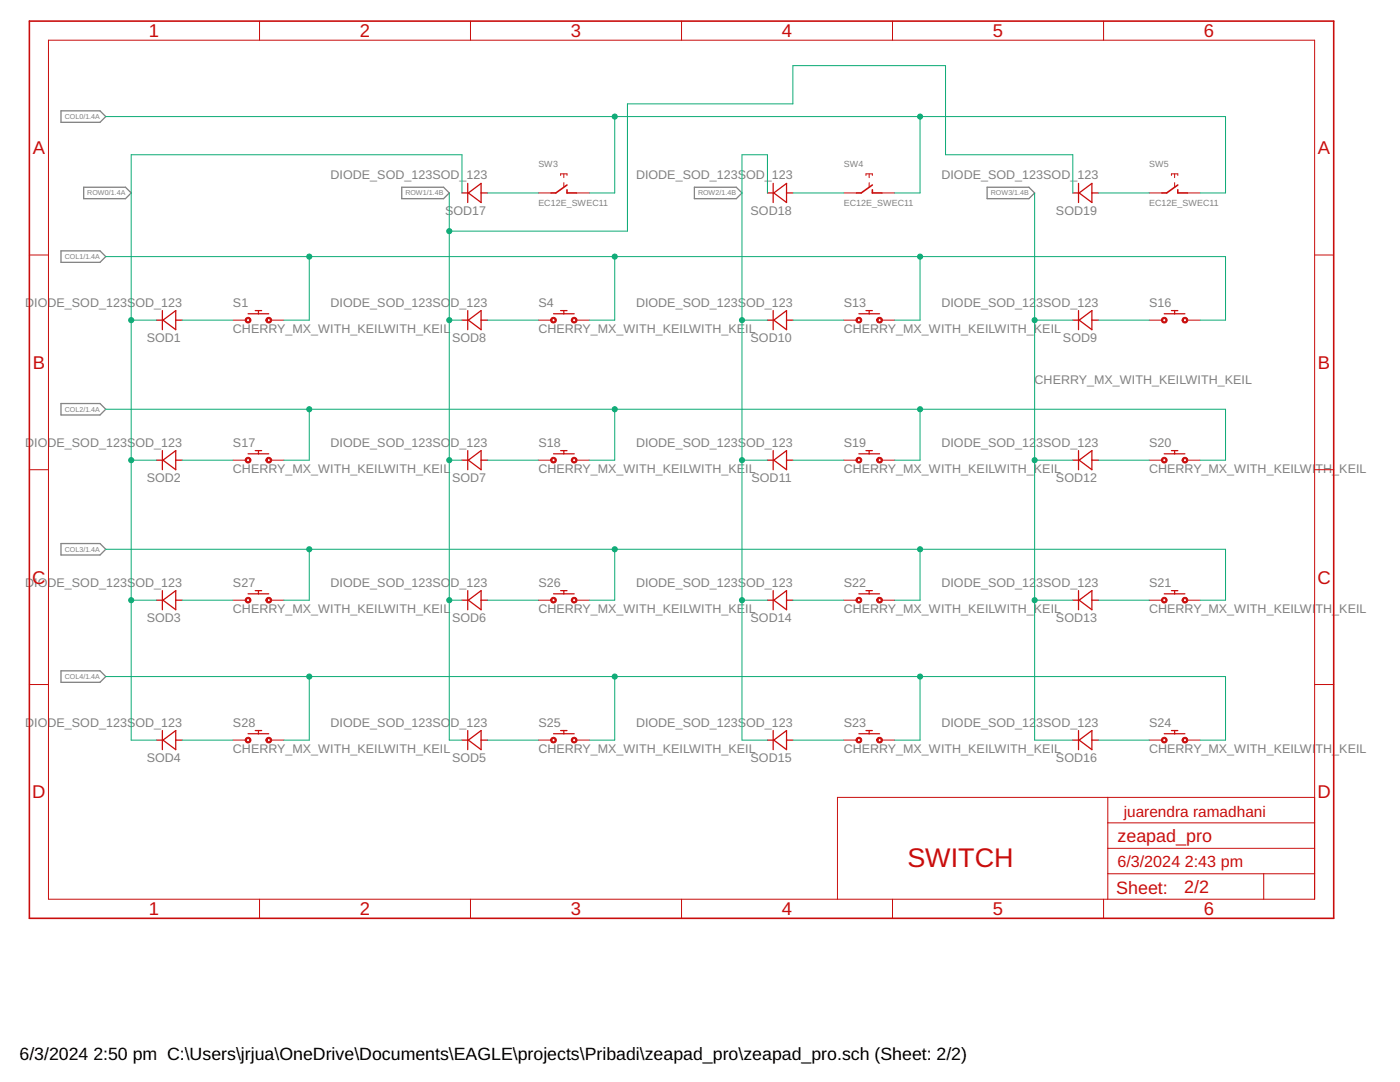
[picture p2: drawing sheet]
<svg xmlns="http://www.w3.org/2000/svg" width="279mm" height="216mm" viewBox="0 0 279 216" stroke-linecap="round" stroke-linejoin="round" font-family="sans-serif">
<path d="M12.2 22.1h7.8l1.1 1.2-1.1 1.1h-7.8zM16.7 37.4h8.3l1.2 1.1-1.2 1.1h-8.3zM80.2 37.4h8.3l1.2 1.1-1.2 1.1h-8.3zM138.6 37.4h8.3l1.2 1.1-1.2 1.1h-8.3zM197 37.4h8.3l1.2 1.1-1.2 1.1h-8.3zM12.2 50.1h7.8l1.1 1.1-1.1 1.1h-7.8zM12.2 80.5h7.8l1.1 1.2-1.1 1.1h-7.8zM12.2 108.5h7.8l1.1 1.1-1.1 1.1h-7.8zM12.2 133.9h7.8l1.1 1.1-1.1 1.1h-7.8z" fill="none" stroke="#808080" stroke-width=".25"/>
<g fill="none" stroke="#c90d0c" stroke-width=".2">
<path d="M9.7 8h252.7v171.4h-252.7zM51.8 4.2v3.8M93.9 4.2v3.8M136 4.2v3.8M178.1 4.2v3.8M220.2 4.2v3.8M107.4 38.5h2.6M111.9 35v-.3h1.3v.3M112.5 34.7v.8M112.5 36.4v.8M115.1 38.5h2.5M168.4 38.5h2.5"/>
<path d="M172.8 35v-.3h1.3v.3M173.5 34.7v.8M173.5 36.4v.8M176 38.5h2.5M229.3 38.5h2.6M233.8 35v-.3h1.3v.3M234.4 34.7v.8M234.4 36.4v.8M237 38.5h2.5M5.9 50.9h3.8M262.4 50.9h3.8M46.5 63.9h2.5"/>
<path d="M54.1 63.9h2.6M107.4 63.9h2.6M115.1 63.9h2.5M168.4 63.9h2.5M176 63.9h2.5M229.3 63.9h2.6M237 63.9h2.5M5.9 93.7h3.8M46.5 91.8h2.5M54.1 91.8h2.6M107.4 91.8h2.6M115.1 91.8h2.5"/>
<path d="M168.4 91.8h2.5M176 91.8h2.5M229.3 91.8h2.6M237 91.8h2.5M262.4 93.7h3.8M46.5 119.8h2.5M54.1 119.8h2.6M107.4 119.8h2.6M115.1 119.8h2.5M168.4 119.8h2.5M176 119.8h2.5M229.3 119.8h2.6"/>
<path d="M237 119.8h2.5M5.9 136.6h3.8M262.4 136.6h3.8M46.5 147.7h2.5M54.1 147.7h2.6M107.4 147.7h2.6M115.1 147.7h2.5M168.4 147.7h2.5M176 147.7h2.5M221.1 159.1v20.3M229.3 147.7h2.6M237 147.7h2.5"/>
<path d="M262.4 159.1h-95.3v20.3M51.8 179.4v3.8M93.9 179.4v3.8M136 179.4v3.8M178.1 179.4v3.8M220.2 179.4v3.8M221.1 174.3h41.3M221.1 169.3h41.3M221.1 164.2h41.3M252.2 174.3v5.1"/>
</g>
<path d="M5.9 4.2h260.3v179h-260.3zM113.2 36.9l-2.3 1.6h-.9M113.2 37.9v.6h1.9M174.1 36.9l-2.2 1.6h-1M174.1 37.9v.6h1.9M235.1 36.9l-2.3 1.6h-.9M235.1 37.9v.6h1.9" fill="none" stroke="#c90d0c" stroke-width=".32"/>
<g fill="none" stroke="#c90d0c" stroke-width=".25">
<path d="M92.2 38.5h1.3M93.3 36.6v3.8M93.5 38.5l2.5-1.9v3.8zM96 38.5h1.3M153.2 38.5h1.2M154.3 36.6v3.8M154.4 38.5l2.6-1.9v3.8zM157 38.5h1.2M214.1 38.5h1.3M215.2 36.6v3.8M215.4 38.5l2.5-1.9v3.8zM217.9 38.5h1.3"/>
<path d="M31.3 63.9h1.2M32.4 62v3.8M32.5 63.9l2.6-1.9v3.8zM35.1 63.9h1.2M49.5 62.6h4.1M50.9 62h1.3M51.6 62v.6M92.2 63.9h1.3M93.3 62v3.8M93.5 63.9l2.5-1.9v3.8zM96 63.9h1.3M110.5 62.6h4.1"/>
<path d="M111.9 62h1.3M112.5 62v.6M153.2 63.9h1.2M154.3 62v3.8M154.4 63.9l2.6-1.9v3.8zM157 63.9h1.2M171.4 62.6h4.1M172.8 62h1.3M173.5 62v.6M214.1 63.9h1.3M215.2 62v3.8M215.4 63.9l2.5-1.9v3.8z"/>
<path d="M217.9 63.9h1.3M232.3 62.6h4.2M233.8 62h1.3M234.4 62v.6M31.3 91.8h1.2M32.4 89.9v3.8M32.5 91.8l2.6-1.9v3.8zM35.1 91.8h1.2M49.5 90.6h4.1M50.9 89.9h1.3M51.6 89.9v.7M92.2 91.8h1.3"/>
<path d="M93.3 89.9v3.8M93.5 91.8l2.5-1.9v3.8zM96 91.8h1.3M110.5 90.6h4.1M111.9 89.9h1.3M112.5 89.9v.7M153.2 91.8h1.2M154.3 89.9v3.8M154.4 91.8l2.6-1.9v3.8zM157 91.8h1.2M171.4 90.6h4.1M172.8 89.9h1.3"/>
<path d="M173.5 89.9v.7M214.1 91.8h1.3M215.2 89.9v3.8M215.4 91.8l2.5-1.9v3.8zM217.9 91.8h1.3M232.3 90.6h4.2M233.8 89.9h1.3M234.4 89.9v.7M31.3 119.8h1.2M32.4 117.9v3.8M32.5 119.8l2.6-1.9v3.8zM35.1 119.8h1.2"/>
<path d="M49.5 118.5h4.1M50.9 117.9h1.3M51.6 117.9v.6M92.2 119.8h1.3M93.3 117.9v3.8M93.5 119.8l2.5-1.9v3.8zM96 119.8h1.3M110.5 118.5h4.1M111.9 117.9h1.3M112.5 117.9v.6M153.2 119.8h1.2M154.3 117.9v3.8"/>
<path d="M154.4 119.8l2.6-1.9v3.8zM157 119.8h1.2M171.4 118.5h4.1M172.8 117.9h1.3M173.5 117.9v.6M214.1 119.8h1.3M215.2 117.9v3.8M215.4 119.8l2.5-1.9v3.8zM217.9 119.8h1.3M232.3 118.5h4.2M233.8 117.9h1.3M234.4 117.9v.6"/>
<path d="M31.3 147.7h1.2M32.4 145.8v3.8M32.5 147.7l2.6-1.9v3.8zM35.1 147.7h1.2M49.5 146.4h4.1M50.9 145.8h1.3M51.6 145.8v.6M92.2 147.7h1.3M93.3 145.8v3.8M93.5 147.7l2.5-1.9v3.8zM96 147.7h1.3M110.5 146.4h4.1"/>
<path d="M111.9 145.8h1.3M112.5 145.8v.6M153.2 147.7h1.2M154.3 145.8v3.8M154.4 147.7l2.6-1.9v3.8zM157 147.7h1.2M171.4 146.4h4.1M172.8 145.8h1.3M173.5 145.8v.6M214.1 147.7h1.3M215.2 145.8v3.8M215.4 147.7l2.5-1.9v3.8z"/>
<path d="M217.9 147.7h1.3M232.3 146.4h4.2M233.8 145.8h1.3M234.4 145.8v.6"/>
</g>
<g fill="#c90d0c" stroke="#c90d0c" stroke-width=".2">
<path d="M49.1 63.5a.58 .58 0 0 1 .9 .1 .58 .58 0 0 1-.3 .8 .58 .58 0 0 1-.8-.5h.3a.32 .32 0 0 1 .5-.3 .32 .32 0 0 1 0 .5 .32 .32 0 0 1-.5-.1v-.1h-.3z" fill-rule="evenodd"/>
<path d="M53.3 63.5a.58 .58 0 0 1 .9 .1 .58 .58 0 0 1-.4 .8 .58 .58 0 0 1-.7-.5h.2a.32 .32 0 0 1 .5-.3 .32 .32 0 0 1 .1 .5 .32 .32 0 0 1-.6-.1v-.1h-.2z" fill-rule="evenodd"/>
<path d="M110.1 63.5a.58 .58 0 0 1 .9 .1 .58 .58 0 0 1-.4 .8 .58 .58 0 0 1-.7-.5h.2a.32 .32 0 0 1 .5-.3 .32 .32 0 0 1 .1 .5 .32 .32 0 0 1-.5-.1l-.1-.1h-.2z" fill-rule="evenodd"/>
<path d="M114.2 63.5a.58 .58 0 0 1 .9 .1 .58 .58 0 0 1-.4 .8 .58 .58 0 0 1-.7-.5h.3a.32 .32 0 0 1 .4-.3 .32 .32 0 0 1 .1 .5 .32 .32 0 0 1-.5-.1v-.1h-.3z" fill-rule="evenodd"/>
<path d="M171 63.5a.58 .58 0 0 1 .9 .1 .58 .58 0 0 1-.3 .8 .58 .58 0 0 1-.8-.5h.3a.32 .32 0 0 1 .5-.3 .32 .32 0 0 1 0 .5 .32 .32 0 0 1-.5-.1v-.1h-.3z" fill-rule="evenodd"/>
<path d="M175.2 63.5a.58 .58 0 0 1 .9 .1 .58 .58 0 0 1-.4 .8 .58 .58 0 0 1-.7-.5h.2a.32 .32 0 0 1 .5-.3 .32 .32 0 0 1 .1 .5 .32 .32 0 0 1-.6-.1v-.1h-.2z" fill-rule="evenodd"/>
<path d="M232 63.5a.58 .58 0 0 1 .9 .1 .58 .58 0 0 1-.4 .8 .58 .58 0 0 1-.7-.5h.2a.32 .32 0 0 1 .5-.3 .32 .32 0 0 1 .1 .5 .32 .32 0 0 1-.5-.1l-.1-.1h-.2z" fill-rule="evenodd"/>
<path d="M236.1 63.5a.58 .58 0 0 1 .9 .1 .58 .58 0 0 1-.4 .8 .58 .58 0 0 1-.7-.5h.3a.32 .32 0 0 1 .4-.3 .32 .32 0 0 1 .1 .5 .32 .32 0 0 1-.5-.1v-.1h-.3z" fill-rule="evenodd"/>
<path d="M49.1 91.4a.58 .58 0 0 1 .9 .2 .58 .58 0 0 1-.3 .8 .58 .58 0 0 1-.8-.6h.3a.32 .32 0 0 1 .4-.3 .32 .32 0 0 1 .1 .6 .32 .32 0 0 1-.5-.2v-.1h-.3z" fill-rule="evenodd"/>
<path d="M53.3 91.4a.58 .58 0 0 1 .9 .2 .58 .58 0 0 1-.4 .8 .58 .58 0 0 1-.7-.6h.2a.32 .32 0 0 1 .5-.3 .32 .32 0 0 1 .1 .6 .32 .32 0 0 1-.6-.2v-.1h-.2z" fill-rule="evenodd"/>
<path d="M110.1 91.4a.58 .58 0 0 1 .9 .2 .58 .58 0 0 1-.4 .8 .58 .58 0 0 1-.7-.6h.2a.32 .32 0 0 1 .4-.3 .32 .32 0 0 1 .2 .5 .32 .32 0 0 1-.5-.1l-.1-.1h-.2z" fill-rule="evenodd"/>
<path d="M114.2 91.4a.58 .58 0 0 1 .9 .2 .58 .58 0 0 1-.4 .8 .58 .58 0 0 1-.7-.6h.3a.32 .32 0 0 1 .4-.3 .32 .32 0 0 1 .1 .5 .32 .32 0 0 1-.5-.1v-.1h-.3z" fill-rule="evenodd"/>
<path d="M171 91.4a.58 .58 0 0 1 .9 .2 .58 .58 0 0 1-.3 .8 .58 .58 0 0 1-.8-.6h.3a.32 .32 0 0 1 .4-.3 .32 .32 0 0 1 .1 .6 .32 .32 0 0 1-.5-.2v-.1h-.3z" fill-rule="evenodd"/>
<path d="M175.2 91.4a.58 .58 0 0 1 .9 .2 .58 .58 0 0 1-.4 .8 .58 .58 0 0 1-.7-.6h.2a.32 .32 0 0 1 .5-.3 .32 .32 0 0 1 .1 .6 .32 .32 0 0 1-.6-.2v-.1h-.2z" fill-rule="evenodd"/>
<path d="M232 91.4a.58 .58 0 0 1 .9 .2 .58 .58 0 0 1-.4 .8 .58 .58 0 0 1-.7-.6h.2a.32 .32 0 0 1 .4-.3 .32 .32 0 0 1 .2 .5 .32 .32 0 0 1-.5-.1l-.1-.1h-.2z" fill-rule="evenodd"/>
<path d="M236.1 91.4a.58 .58 0 0 1 .9 .2 .58 .58 0 0 1-.4 .8 .58 .58 0 0 1-.7-.6h.3a.32 .32 0 0 1 .4-.3 .32 .32 0 0 1 .1 .6 .32 .32 0 0 1-.5-.2v-.1h-.3z" fill-rule="evenodd"/>
<path d="M232 119.3a.58 .58 0 0 1 .9 .2 .58 .58 0 0 1-.4 .8 .58 .58 0 0 1-.7-.5h.2a.32 .32 0 0 1 .4-.4 .32 .32 0 0 1 .2 .5 .32 .32 0 0 1-.5 0l-.1-.1h-.2z" fill-rule="evenodd"/>
<path d="M236.1 119.3a.58 .58 0 0 1 .9 .2 .58 .58 0 0 1-.4 .8 .58 .58 0 0 1-.7-.5h.3a.32 .32 0 0 1 .4-.3 .32 .32 0 0 1 .1 .5 .32 .32 0 0 1-.5-.1v-.1h-.3z" fill-rule="evenodd"/>
<path d="M171 119.3a.58 .58 0 0 1 .9 .2 .58 .58 0 0 1-.4 .8 .58 .58 0 0 1-.7-.5h.3a.32 .32 0 0 1 .4-.3 .32 .32 0 0 1 .1 .5 .32 .32 0 0 1-.5-.1v-.1h-.3z" fill-rule="evenodd"/>
<path d="M175.2 119.3a.58 .58 0 0 1 .8 .2 .58 .58 0 0 1-.3 .8 .58 .58 0 0 1-.7-.5h.2a.32 .32 0 0 1 .5-.3 .32 .32 0 0 1 .1 .5 .32 .32 0 0 1-.6-.1v-.1h-.2z" fill-rule="evenodd"/>
<path d="M171 147.3a.58 .58 0 0 1 .9 .1 .58 .58 0 0 1-.3 .8 .58 .58 0 0 1-.8-.5h.3a.32 .32 0 0 1 .5-.3 .32 .32 0 0 1 0 .5 .32 .32 0 0 1-.5-.1v-.1h-.3z" fill-rule="evenodd"/>
<path d="M175.2 147.3a.58 .58 0 0 1 .9 .1 .58 .58 0 0 1-.4 .8 .58 .58 0 0 1-.7-.5h.2a.32 .32 0 0 1 .5-.3 .32 .32 0 0 1 .1 .5 .32 .32 0 0 1-.6-.1v-.1h-.2z" fill-rule="evenodd"/>
<path d="M232 147.3a.58 .58 0 0 1 .9 .1 .58 .58 0 0 1-.4 .8 .58 .58 0 0 1-.7-.5h.2a.32 .32 0 0 1 .5-.3 .32 .32 0 0 1 .1 .5 .32 .32 0 0 1-.5-.1l-.1-.1h-.2z" fill-rule="evenodd"/>
<path d="M236.1 147.3a.58 .58 0 0 1 .9 .1 .58 .58 0 0 1-.4 .8 .58 .58 0 0 1-.7-.5h.3a.32 .32 0 0 1 .4-.3 .32 .32 0 0 1 .1 .5 .32 .32 0 0 1-.5-.1v-.1h-.3z" fill-rule="evenodd"/>
<path d="M110.1 147.3a.58 .58 0 0 1 .9 .1 .58 .58 0 0 1-.4 .8 .58 .58 0 0 1-.7-.5h.2a.32 .32 0 0 1 .5-.3 .32 .32 0 0 1 .1 .5 .32 .32 0 0 1-.5-.1l-.1-.1h-.2z" fill-rule="evenodd"/>
<path d="M114.2 147.3a.58 .58 0 0 1 .9 .1 .58 .58 0 0 1-.4 .8 .58 .58 0 0 1-.7-.5h.3a.32 .32 0 0 1 .4-.3 .32 .32 0 0 1 .1 .5 .32 .32 0 0 1-.5-.1v-.1h-.3z" fill-rule="evenodd"/>
<path d="M110.1 119.3a.58 .58 0 0 1 .9 .2 .58 .58 0 0 1-.4 .8 .58 .58 0 0 1-.7-.5h.2a.32 .32 0 0 1 .4-.4 .32 .32 0 0 1 .2 .5 .32 .32 0 0 1-.5 0l-.1-.1h-.2z" fill-rule="evenodd"/>
<path d="M114.2 119.3a.58 .58 0 0 1 .9 .2 .58 .58 0 0 1-.4 .8 .58 .58 0 0 1-.7-.5h.3a.32 .32 0 0 1 .4-.4 .32 .32 0 0 1 .1 .5 .32 .32 0 0 1-.5 0v-.1h-.3z" fill-rule="evenodd"/>
<path d="M49.1 119.3a.58 .58 0 0 1 .9 .2 .58 .58 0 0 1-.4 .8 .58 .58 0 0 1-.7-.5h.3a.32 .32 0 0 1 .4-.3 .32 .32 0 0 1 .1 .5 .32 .32 0 0 1-.5-.1v-.1h-.3z" fill-rule="evenodd"/>
<path d="M53.3 119.3a.58 .58 0 0 1 .9 .2 .58 .58 0 0 1-.4 .8 .58 .58 0 0 1-.7-.5h.2a.32 .32 0 0 1 .5-.3 .32 .32 0 0 1 .1 .5 .32 .32 0 0 1-.6-.1v-.1h-.2z" fill-rule="evenodd"/>
<path d="M49.1 147.3a.58 .58 0 0 1 .9 .1 .58 .58 0 0 1-.3 .8 .58 .58 0 0 1-.8-.5h.3a.32 .32 0 0 1 .5-.3 .32 .32 0 0 1 0 .5 .32 .32 0 0 1-.5-.1v-.1h-.3z" fill-rule="evenodd"/>
<path d="M53.3 147.3a.58 .58 0 0 1 .9 .1 .58 .58 0 0 1-.4 .8 .58 .58 0 0 1-.7-.5h.2a.32 .32 0 0 1 .5-.3 .32 .32 0 0 1 .1 .5 .32 .32 0 0 1-.6-.1v-.1h-.2z" fill-rule="evenodd"/>
</g>
<g fill="none" stroke="#0dab76" stroke-width=".2">
<path d="M21.1 23.3h223.5v15.2h-5.1M89.7 38.5v109.2h2.5M92.2 38.5v-7.6h-66v116.8h5.1M97.3 38.5h10.1M122.7 23.3v15.2h-5.1M153.2 38.5v-7.6h-5.1v116.8h5.1M158.2 38.5h10.2M183.6 23.3v15.2h-5.1M206.5 38.5v109.2h7.6M214.1 38.5v-7.6h-25.4v-17.8h-30.5v7.6h-33v25.4h-35.5M219.2 38.5h10.1M21.1 51.2h223.5v12.7h-5.1"/>
<path d="M61.7 51.2v12.7h-5M122.7 51.2v12.7h-5.1M183.6 51.2v12.7h-5.1M26.2 63.9h5.1M36.3 63.9h10.2M89.7 63.9h2.5M97.3 63.9h10.1M148.1 63.9h5.1M158.2 63.9h10.2M206.5 63.9h7.6M219.2 63.9h10.1M21.1 81.7h223.5v10.1h-5.1"/>
<path d="M26.2 91.8h5.1M36.3 91.8h10.2M61.7 81.7v10.1h-5M89.7 91.8h2.5M97.3 91.8h10.1M122.7 81.7v10.1h-5.1M148.1 91.8h5.1M158.2 91.8h10.2M183.6 81.7v10.1h-5.1M206.5 91.8h7.6M219.2 91.8h10.1M21.1 109.6h223.5v10.2h-5.1"/>
<path d="M26.2 119.8h5.1M36.3 119.8h10.2M61.7 109.6v10.2h-5M89.7 119.8h2.5M97.3 119.8h10.1M122.7 109.6v10.2h-5.1M148.1 119.8h5.1M158.2 119.8h10.2M183.6 109.6v10.2h-5.1M206.5 119.8h7.6M219.2 119.8h10.1M21.1 135h223.5v12.7h-5.1"/>
<path d="M61.7 135v12.7h-5M122.7 135v12.7h-5.1M183.6 135v12.7h-5.1M36.3 147.7h10.2M97.3 147.7h10.1M158.2 147.7h10.2M219.2 147.7h10.1"/>
</g>
<g fill="#0dab76" stroke="#0dab76" stroke-width=".2">
<circle cx="89.7" cy="63.9" r=".51"/>
<circle cx="89.7" cy="91.8" r=".51"/>
<circle cx="89.7" cy="119.8" r=".51"/>
<circle cx="89.7" cy="46.1" r=".51"/>
<circle cx="61.7" cy="51.2" r=".51"/>
<circle cx="122.7" cy="51.2" r=".51"/>
<circle cx="183.6" cy="51.2" r=".51"/>
<circle cx="61.7" cy="81.7" r=".51"/>
<circle cx="122.7" cy="81.7" r=".51"/>
<circle cx="183.6" cy="81.7" r=".51"/>
<circle cx="61.7" cy="109.6" r=".51"/>
<circle cx="122.7" cy="109.6" r=".51"/>
<circle cx="183.6" cy="109.6" r=".51"/>
<circle cx="61.7" cy="135" r=".51"/>
<circle cx="122.7" cy="135" r=".51"/>
<circle cx="183.6" cy="135" r=".51"/>
<circle cx="183.6" cy="23.3" r=".51"/>
<circle cx="122.7" cy="23.3" r=".51"/>
<circle cx="26.2" cy="63.9" r=".51"/>
<circle cx="26.2" cy="91.8" r=".51"/>
<circle cx="26.2" cy="119.8" r=".51"/>
<circle cx="148.1" cy="63.9" r=".51"/>
<circle cx="148.1" cy="91.8" r=".51"/>
<circle cx="148.1" cy="119.8" r=".51"/>
<circle cx="206.5" cy="63.9" r=".51"/>
<circle cx="206.5" cy="91.8" r=".51"/>
<circle cx="206.5" cy="119.8" r=".51"/>
</g>
<text font-size="5.4" fill="#c90d0c" x="181.1" y="173.1">SWITCH</text>
<g font-size="3.7" fill="#c90d0c">
<text x="29.7" y="7.4">1</text>
<text x="71.8" y="7.4">2</text>
<text x="113.9" y="7.4">3</text>
<text x="156.1" y="7.4">4</text>
<text x="198.2" y="7.4">5</text>
<text x="240.3" y="7.4">6</text>
<text x="6.5" y="30.7">A</text>
<text x="263" y="30.7">A</text>
<text x="6.5" y="73.6">B</text>
<text x="263" y="73.6">B</text>
<text x="6.4" y="116.4">C</text>
<text x="262.9" y="116.4">C</text>
<text x="6.4" y="159.3">D</text>
<text x="262.9" y="159.3">D</text>
<text x="29.7" y="182.6">1</text>
<text x="71.8" y="182.6">2</text>
<text x="113.9" y="182.6">3</text>
<text x="156.1" y="182.6">4</text>
<text x="198.2" y="182.6">5</text>
<text x="240.3" y="182.6">6</text>
</g>
<g font-size="3.6" fill="#c90d0c">
<text x="223" y="168">zeapad_pro</text>
<text x="222.7" y="178.3">Sheet:</text>
<text x="236.3" y="178.2">2/2</text>
</g>
<g font-size="3.5">
<text x="3.9" y="211.4">6/3/2024</text>
<text x="18.6" y="211.4">2:50 pm C:\Users\jrjua\OneDrive\Documents\EAGLE\projects\Pribadi\zeapad_pro\zeapad_pro.sch (Sheet: 2/2)</text>
</g>
<g font-size="3.2" fill="#c90d0c">
<text x="223" y="173.1">6/3/2024</text>
<text x="236.5" y="173.1">2:43 pm</text>
</g>
<text font-size="3.1" fill="#c90d0c" x="224.3" y="162.9">juarendra ramadhani</text>
<g font-size="2.5" fill="#808080">
<text x="66" y="35.8">DIODE_SOD_123SOD_123</text>
<text x="126.9" y="35.8">DIODE_SOD_123SOD_123</text>
<text x="187.9" y="35.8">DIODE_SOD_123SOD_123</text>
<text x="88.8" y="42.9">SOD17</text>
<text x="149.8" y="42.9">SOD18</text>
<text x="210.7" y="42.9">SOD19</text>
<text x="5" y="61.2">DIODE_SOD_123SOD_123</text>
<text x="46.5" y="61.4">S1</text>
<text x="66" y="61.2">DIODE_SOD_123SO</text>
<text x="89.9" y="61.2">D_123</text>
<text x="107.4" y="61.4">S4</text>
<text x="126.9" y="61.2">DIODE_SOD_123SOD_123</text>
<text x="168.4" y="61.4">S13</text>
<text x="187.9" y="61.2">DIODE_SOD_12</text>
<text x="206.8" y="61.2">3SOD_123</text>
<text x="229.3" y="61.4">S16</text>
<text x="29.3" y="68.3">SOD1</text>
<text x="46.5" y="66.4">CHERRY_MX_WITH_KEILWITH_KEIL</text>
<text x="90.2" y="68.3">SOD8</text>
<text x="107.4" y="66.4">CHERRY_MX_WITH_KEILWITH_KE</text>
<text x="148.7" y="66.4">IL</text>
<text x="149.8" y="68.3">SOD10</text>
<text x="168.4" y="66.4">CHERRY_MX_WITH_KEILWITH_KEIL</text>
<text x="212.1" y="68.3">SOD9</text>
<text x="206.5" y="76.6">CHERRY_MX_WITH_KEILWITH_KEIL</text>
<text x="5" y="89.1">DIODE_SOD_123SOD_123</text>
<text x="46.5" y="89.3">S17</text>
<text x="66" y="89.1">DIODE_SOD_123SO</text>
<text x="89.9" y="89.1">D_123</text>
<text x="107.4" y="89.3">S18</text>
<text x="126.9" y="89.1">DIODE_SOD_123SOD_123</text>
<text x="168.4" y="89.3">S19</text>
<text x="187.9" y="89.1">DIODE_SOD_12</text>
<text x="206.8" y="89.1">3SOD_123</text>
<text x="229.3" y="89.3">S20</text>
<text x="46.5" y="94.4">CHERRY_MX_WITH_KEILWITH_KEIL</text>
<text x="107.4" y="94.4">CHERRY_MX_WITH_KEILWITH_KE</text>
<text x="148.7" y="94.4">IL</text>
<text x="168.4" y="94.4">CHERRY_MX_WITH_KEILWITH_KEIL</text>
<text x="229.3" y="94.4">CHERRY_MX_WITH_KEILWI</text>
<text x="262.6" y="94.4">TH_KEIL</text>
<text x="29.3" y="96.2">SOD2</text>
<text x="90.2" y="96.2">SOD7</text>
<text x="150" y="96.2">SOD11</text>
<text x="210.7" y="96.2">SOD12</text>
<text x="5" y="117">DIODE_SOD_123SOD_123</text>
<text x="46.5" y="117.2">S27</text>
<text x="66" y="117">DIODE_SOD_123SO</text>
<text x="89.9" y="117">D_123</text>
<text x="107.4" y="117.2">S26</text>
<text x="126.9" y="117">DIODE_SOD_123SOD_123</text>
<text x="168.4" y="117.2">S22</text>
<text x="187.9" y="117">DIODE_SOD_12</text>
<text x="206.8" y="117">3SOD_123</text>
<text x="229.3" y="117.2">S21</text>
<text x="29.3" y="124.2">SOD3</text>
<text x="46.5" y="122.3">CHERRY_MX_WITH_KEILWITH_KEIL</text>
<text x="90.2" y="124.2">SOD6</text>
<text x="107.4" y="122.3">CHERRY_MX_WITH_KEILWITH_KE</text>
<text x="148.7" y="122.3">IL</text>
<text x="149.8" y="124.2">SOD14</text>
<text x="168.4" y="122.3">CHERRY_MX_WITH_KEILWITH_KEIL</text>
<text x="210.7" y="124.2">SOD13</text>
<text x="229.3" y="122.3">CHERRY_MX_WITH_KEILWI</text>
<text x="262.6" y="122.3">TH_KEIL</text>
<text x="5" y="145">DIODE_SOD_123SOD_123</text>
<text x="46.5" y="145.1">S28</text>
<text x="66" y="145">DIODE_SOD_123SO</text>
<text x="89.9" y="145">D_123</text>
<text x="107.4" y="145.1">S25</text>
<text x="126.9" y="145">DIODE_SOD_123SOD_123</text>
<text x="168.4" y="145.1">S23</text>
<text x="187.9" y="145">DIODE_SOD_12</text>
<text x="206.8" y="145">3SOD_123</text>
<text x="229.3" y="145.1">S24</text>
<text x="29.3" y="152.1">SOD4</text>
<text x="46.5" y="150.2">CHERRY_MX_WITH_KEILWITH_KEIL</text>
<text x="90.2" y="152.1">SOD5</text>
<text x="107.4" y="150.2">CHERRY_MX_WITH_KEILWITH_KEIL</text>
<text x="149.8" y="152.1">SOD15</text>
<text x="168.4" y="150.2">CHERRY_MX_WITH_KEILWITH_KEIL</text>
<text x="210.7" y="152.1">SOD16</text>
<text x="229.3" y="150.2">CHERRY_MX_WITH_KEILWI</text>
<text x="262.6" y="150.2">TH_KEIL</text>
</g>
<g font-size="1.8" fill="#808080">
<text x="107.4" y="33.4">SW3</text>
<text x="168.4" y="33.4">SW4</text>
<text x="229.3" y="33.4">SW5</text>
<text x="107.4" y="41">EC12E_SWEC11</text>
<text x="168.4" y="41">EC12E_SWEC11</text>
<text x="229.3" y="41">EC12E_SWEC11</text>
</g>
<g font-size="1.4" fill="#808080">
<text x="13" y="23.8">COL0/1.4A</text>
<text x="17.4" y="39">ROW0/1.4A</text>
<text x="80.9" y="39">ROW1/1.4B</text>
<text x="139.3" y="39">ROW2/1.4B</text>
<text x="197.7" y="39">ROW3/1.4B</text>
<text x="13" y="51.7">COL1/1.4A</text>
<text x="13" y="82.2">COL2/1.4A</text>
<text x="13" y="110.1">COL3/1.4A</text>
<text x="13" y="135.5">COL4/1.4A</text>
</g>
</svg>
